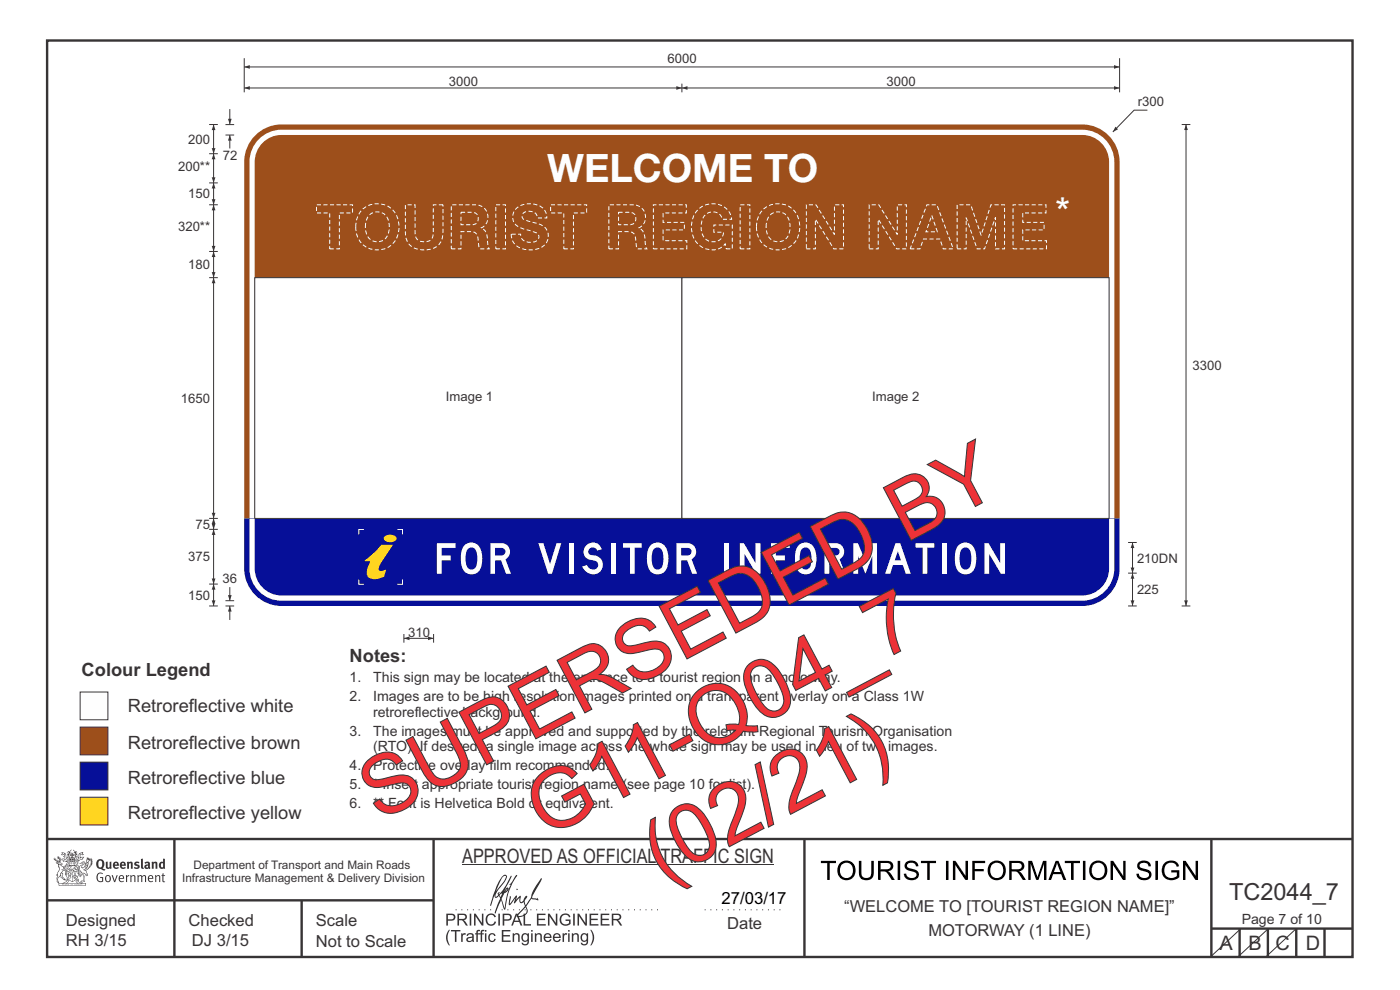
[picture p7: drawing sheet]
<svg xmlns="http://www.w3.org/2000/svg" width="297mm" height="210mm" viewBox="0 0 297 210" stroke-linecap="round" stroke-linejoin="round" font-family="sans-serif">
<g fill="none" stroke="#373435" stroke-width=".51">
<path d="M10 8.6h276.9v194.4h-276.9zM10 178h277M37 178v25M92 178v25M170.7 177.9v25M257 178v25M10 191h82M64 191v12M257 197h30M263 197v6M269 197v6M275 197v6"/>
<path d="M281 197v6"/>
</g>
<path d="M96.7 193h43.3M149.5 193h16.8" fill="none" stroke="#373435" stroke-width=".21" stroke-dasharray=".2 1" stroke-linecap="butt"/>
<path d="M98 183.5h66.2" fill="none" stroke="#373435" stroke-width=".21"/>
<g fill="#373435">
<path d="M21.1 182.6a.94 .94 0 0 0 .2 1.4 .84 .84 0 0 0 0-1.5zM20.7 182.5a.92 .92 0 0 1 1.1-.1 .92 .92 0 0 1 .3 1.2l-.3 .6 .6 .2-.1 .2-.6-.1a1.41 1.41 0 0 1-1.3-1.2z" fill-rule="evenodd"/>
<path d="M22.5 182.8h.3v1.1l.2 .1 .2-.1v-1.1h.4l.1 1.4a1.27 1.27 0 0 1-1.2-.1z" fill-rule="evenodd"/>
<path d="M24.5 183.1l-.1 .3h.4l-.1-.3zM24.1 183a.66 .66 0 0 1 .9-.1 .66 .66 0 0 1 .2 .8h-.8v.2a.42 .42 0 0 0 .7 0l.1 .2a.79 .79 0 0 1-1.1 0 .79 .79 0 0 1 0-1.1z" fill-rule="evenodd"/>
<path d="M25.9 183.1l-.1 .3h.5l-.1-.3zM25.6 183a.66 .66 0 0 1 .8-.1 .66 .66 0 0 1 .3 .8h-.9l.1 .2a.42 .42 0 0 0 .6 0l.2 .2a.79 .79 0 0 1-1.1 0 .79 .79 0 0 1 0-1.1z" fill-rule="evenodd"/>
<path d="M26.9 182.9l.4-.1v.1a.46 .46 0 0 1 .5-.1 .46 .46 0 0 1 .4 .4v1.1h-.4v-1l-.2-.2-.2 .1v1.1h-.4z" fill-rule="evenodd"/>
<path d="M28.5 183l.5-.2 .6 .1-.2 .3-.5-.1v.2a.56 .56 0 0 1 .7 .6 .56 .56 0 0 1-.8 .4l-.4-.1 .1-.3 .5 .1 .2-.1-.6-.4z" fill-rule="evenodd"/>
<path d="M29.9 182.2l.4-.1v1.8l.2 .4h-.4l-.2-.2z" fill-rule="evenodd"/>
<path d="M31.1 183.7v.3h.3v-.4zM30.6 183a.67 .67 0 0 1 .7-.2 .67 .67 0 0 1 .5 .5l.1 .8-.2 .3-.2-.2a.5 .5 0 0 1-.7 0 .5 .5 0 0 1 0-.7l.6-.1v-.3l-.6 .1z" fill-rule="evenodd"/>
<path d="M32.2 182.9l.3-.1 .1 .1a.46 .46 0 0 1 .5-.1 .46 .46 0 0 1 .3 .4v1.1h-.4v-1l-.1-.2-.3 .1v1.1h-.4z" fill-rule="evenodd"/>
<path d="M34.2 183.1v.7l.2 .2 .2-.1v-.7zM34.6 182.1l.4 .1v2.1l-.3-.1a.71 .71 0 0 1-1-.6 .71 .71 0 0 1 .9-.7z" fill-rule="evenodd"/>
<path d="M20.8 185.3l.7-.2 .3 .2-.1 .1a.69 .69 0 0 0-.9 .1 .69 .69 0 0 0-.1 .9l.3 .4 .5 .1h.2v-.7h-.4l-.1-.1h.7v.9a.96 .96 0 0 1-1.2-.1 .96 .96 0 0 1-.2-1.1z" fill-rule="evenodd"/>
<path d="M22.6 186a.57 .57 0 0 0-.1 .6 .57 .57 0 0 0 .6 .3 .7 .7 0 0 0-.2-1.1zM22.4 185.8a.69 .69 0 0 1 1.1 .6 .69 .69 0 0 1-1.1 .5 1.04 1.04 0 0 1 0-1.1z" fill-rule="evenodd"/>
<path d="M23.7 185.7l.2-.1 .4 1.3 .4-1.2h.3l-.6 1.4h-.2z" fill-rule="evenodd"/>
<path d="M25.6 185.8l-.2 .4h.7l-.2-.4zM25.3 185.8a.59 .59 0 0 1 .8-.1 .59 .59 0 0 1 .2 .7l-.9 .1a.45 .45 0 0 0 .3 .4 .45 .45 0 0 0 .5-.1l.1 .2a.74 .74 0 0 1-1-.1 .74 .74 0 0 1 0-1.1z" fill-rule="evenodd"/>
<path d="M26.7 185.7l.2-.1 .1 .3 .4-.3v.3l-.4 .2v1h-.3z" fill-rule="evenodd"/>
<path d="M27.6 185.7l.2-.1 .1 .2a.45 .45 0 0 1 .5-.2 .45 .45 0 0 1 .3 .4v1.1h-.2v-1.1l-.2-.2-.4 .2v1.1h-.2z" fill-rule="evenodd"/>
<path d="M29.1 185.7l.3-.1v.2l.4-.2 .4 .3 .3-.3a.37 .37 0 0 1 .5 .4v1.1h-.2v-1.1l-.2-.2-.4 .2v1.1h-.2v-1.1l-.2-.2-.4 .2v1.1h-.2z" fill-rule="evenodd"/>
<path d="M31.8 185.8l-.2 .4h.7l-.2-.4zM31.5 185.8a.59 .59 0 0 1 .8-.1 .59 .59 0 0 1 .2 .7l-.9 .1a.45 .45 0 0 0 .3 .4 .45 .45 0 0 0 .5-.1l.1 .2a.74 .74 0 0 1-1-.1 .74 .74 0 0 1 0-1.1z" fill-rule="evenodd"/>
<path d="M32.9 185.7l.2-.1v.2a.45 .45 0 0 1 .5-.2 .45 .45 0 0 1 .4 .4v1.1h-.2v-1.1l-.2-.2-.4 .2v1.1h-.3z" fill-rule="evenodd"/>
<path d="M34.5 185.3l.2-.1v.5h.3v.1h-.3v1v.1h.3l-.1 .2-.4-.1-.1-1.2h-.1v-.1h.1z" fill-rule="evenodd"/>
<path d="M13.2 180.9l.5 .2-.6 .2 .3-.3zM13.7 181.2l.2 .1 .1 1 .4-.5v.5h-.1l-.2 .3-.7 .1 .1-.3-.4-.1 .3-.1 .6 .2-.4-.7h.2zM13.2 180.7v.4l-.3 .2 .3 .1 .4-.2 .1 .4-.3 .2h.2l.2 .5-.4-.2-.4 .1 .5 .6 .2-.1 .8 .1-.6 .6 .2 .1 .6-.2-.1-.3 .3-.2h-.2l-.1 .5-.5 .1 .5-.7h-.5l.6-.2-.5 .1 .4-.3-.1-.6-.1-.1-.3 .5v-.2a.8 .8 0 0 0-.9-1.1z" fill-rule="evenodd"/>
<path d="M16.9 181.1l.6-.2-.3 .2 .4 .2zM16.8 181.2h.1l.1 .9 .3-.2 .4-.1-.3 .3v.2h-.4l-.3 .3-.1-.3h-.3l.1-.2-.1-.4 .4 .6 .1-.1zM16.2 181.5v.9l.4 .1h-.7l.7 .1-.2 .1h-.3l.4 .4h-.2v.4l-.5-.9 .5 1 .4-.6-.4-.2 .8-.5 .3 .1 .4-.5 .1-.2-.9 .2v-.7l.4 .2 .5-.1-.4-.2 .2-.3a.88 .88 0 0 0-1 1.2z" fill-rule="evenodd"/>
<path d="M15.5 182.9l.2 .2h-.1v.3l-.1-.3h-.1h.1z" fill-rule="evenodd"/>
<path d="M15 182.9l.3 .2h-.2v.3v-.3h-.2h.2z" fill-rule="evenodd"/>
<path d="M14.9 182.8h.9v.7l-.2 .1-.8-.1zM14.8 182.4l-.2 1.3h1.4l-.2-1.3-.1 .2h-.8z" fill-rule="evenodd"/>
<path d="M14.9 184.5v.2l.2-.1v-.1zM14.4 183.8l.2 .2-.3 .2v.5l.2 .1 .3-.1-.4-.4 .3 .2 .4-.1-.2-.4 .2-.2zM14.2 183.7h1a.5 .5 0 0 0 0 .8l-.3 .3a.47 .47 0 0 1-.6 0 .47 .47 0 0 1 0-.7l.1-.1z" fill-rule="evenodd"/>
<path d="M15.6 184.2l.1-.1a.33 .33 0 0 1 .5-.2 .33 .33 0 0 1 .1 .5l-.3-.1 .2-.2h-.4l-.1 .1 .2 .1 .1 .2h.3v.3h-.6l.1-.2-.3-.1zM15.5 184.2l-.2 .4h.3l-.1 .2h.9v-.2a.44 .44 0 0 0 0-.7 .44 .44 0 0 0-.7 .1z" fill-rule="evenodd"/>
<path d="M15.7 185.7l.4 .1zM15.9 185.2l.1 .4h-.2zM15.9 185.1l-.3 .7-.3 .2a.98 .98 0 0 1 1.1 .1z" fill-rule="evenodd"/>
<path d="M15.6 186l.3 .2v-.2h.2l-.2 .5v-.2l-.3 .1 .2-.2z" fill-rule="evenodd"/>
<path d="M15 185.3l.1 .1-.2 .3zM14.6 185.9h.4a.22 .22 0 0 1-.2 .3 .22 .22 0 0 1-.2-.3zM14.5 185.3l.2 .4zM14.5 185.8l.5 .1zM14.7 185.2l.2 .1-.1 .4zM14.4 185.2l.1 .5a.36 .36 0 0 0 0 .5 .36 .36 0 0 0 .5 0 .36 .36 0 0 0 0-.5 .41 .41 0 0 0 0-.5 .41 .41 0 0 0-.6 0z" fill-rule="evenodd"/>
<path d="M14.6 184.1l.2 .2z" fill-rule="evenodd"/>
<path d="M18.3 183.4l.1-.1-.1 .4-.4 .4z" fill-rule="evenodd"/>
<path d="M17.5 182.9l.2-.1 .2 .2-.7 .8v.3l.3 .1a1.07 1.07 0 0 0 .7-.9l.4-.3v.2a1.36 1.36 0 0 1-1 1.3 1.32 1.32 0 0 0 1.2-1.6l.5-.7-.2 .5 .3-.2-.3 .4 .4-.2-.4 .5 .4-.1-.5 .2h.4l-.4 .2h.4l-.4 .1 .1 .1h-.2l.1 .2-.3 .1a.82 .82 0 0 1-.9 .6l.3 .1 .5 .9-.3 .1-.2-.4-.4-.2 .1 1.8 .2 .1-.6 .2-.2-.2 .5-.1v-.2a2.24 2.24 0 0 0-.7-2.1l-.1-.2a.7 .7 0 0 1 .7-1l.1-.2zM16.6 184.6l.4 1.2 .2-.8 .2 .3-.4 .7-.3-.8h-.2l.2-.2zM18.5 182.2l.1 .3 .1-.2 .1 .3 .1-.3v.2l-.7 .6zM16.8 183.2l.7-.1v.2a.87 .87 0 0 0-.7 .6 .87 .87 0 0 0 .2 .9l.1 .4-.1 .5-.2-1.1-.2-.1-.2 .1 .2 .3-.2 .3 .3 .1 .2 .7h.3l.2-.6a1.61 1.61 0 0 1 .2 1.4h-.3l-.2 .3h.2l.1 .2 .2-.2h.4l-.1-.3-.1-1.5 .2 .1a.4 .4 0 0 0 .2 .3 .4 .4 0 0 0 .5 0l-.5-1 .8-.6 .1-.3h.2l-.1-.1 .4-.3h-.2l.2-.3-.1 .1 .1-.3-.1 .1 .1-.4h-.1l.1-.3-.1-.1-.1 .2-.1-.4-.3 .4v-.4l-.1 .2-.2-.3v.3l-.3-.4-.3 1.6a.58 .58 0 0 1-.8 .6l.7-.8v-.4h-.4z" fill-rule="evenodd"/>
<path d="M18.2 185.4l.2 .1z" fill-rule="evenodd"/>
<path d="M12.5 187.5h5.6v.3h-5.5zM13.5 187.4l.5-.3 .4-.4v.1l.1 .1-.3 .4zM14 186.6h.2l-.1 .2zM16.3 186.7l.3 .4 .6 .3h-.6l-.3-.2-.1-.3zM16.4 186.6h.2l-.1 .2zM12.4 187.4l.1 .5h5.7l.1-.5-.8-.1-.7-.2-.2-.2 .1-.4a.47 .47 0 0 0-.6 .3 .47 .47 0 0 0 .4 .6h-2.3a.47 .47 0 0 0 .4-.6 .47 .47 0 0 0-.6-.3l.1 .4-.3 .2-.6 .2z" fill-rule="evenodd"/>
<path d="M13.3 187.6v.1zM13.3 187.5l-.1 .3h.2z" fill-rule="evenodd"/>
<path d="M13.5 187.5l.1 .3 .1-.3v.2z" fill-rule="evenodd"/>
<path d="M13.9 187.5l.1 .3zM13.8 187.5v.3l.2-.1v-.1z" fill-rule="evenodd"/>
<path d="M14.2 187.6l.1 .1zM14.2 187.5l-.1 .3h.3z" fill-rule="evenodd"/>
<path d="M14.4 187.5h.2v.3h-.2z" fill-rule="evenodd"/>
<path d="M15.1 187.6v.1zM15.1 187.5l-.2 .3h.3z" fill-rule="evenodd"/>
<path d="M15.2 187.5h.2v.3z" fill-rule="evenodd"/>
<path d="M15.8 187.5h.2l-.1 .3z" fill-rule="evenodd"/>
<path d="M16.1 187.5l.1 .3z" fill-rule="evenodd"/>
<path d="M16.3 187.5l.1 .3zM16.3 187.5v.3l.2-.1v-.1z" fill-rule="evenodd"/>
<path d="M16.6 187.5h.2v.3h-.2z" fill-rule="evenodd"/>
<path d="M16.9 187.5l.1 .3h-.1z" fill-rule="evenodd"/>
<path d="M17.1 187.5l.1 .3z" fill-rule="evenodd"/>
<path d="M17.3 187.5l.1 .3z" fill-rule="evenodd"/>
<path d="M14.9 182.1a.71 .71 0 0 1 .9 .1zM15.6 182.2l.2 .2zM15 182.2l.3 .1zM14.8 182.3l.1 .1zM15.2 181.9h.2zM15.2 181.3h.1v.2zM15.2 181h.2v.2zM15.3 181.6l.1 .2h-.2zM15.4 181.3l.1 .2zM14.9 181.3l.2 .2h-.2zM15.6 181.3h.1v.2zM14.4 180.6l-.3 .3 .5-.2v.5l-.3-.1-.1 .6 .2-.5 .3 .9-.1 .4h1.3v-.4l.4-.9 .1 .4-.1-.6-.2 .1v-.4l.3 .2-.2-.4-.2 .3-.5-.6v.1a.41 .41 0 0 1 .3 .4 .41 .41 0 0 1-.2 .4l.2-.2a1 1 0 0 1 0 1.1l-.3-.1v-.3h.4l-.2-.2 .2-.3-.3 .1v-.4l-.3 .2-.2-.2 .1 .4-.4-.1 .1 .3-.1 .2h.4l-.1 .3-.3 .1a.93 .93 0 0 1 .1-1.1l.1 .3-.1-.4h-.1l.4-.6-.5 .5-.1-.1z" fill-rule="evenodd"/>
<path d="M12.4 183.4l.4 .1 .6 .5v.3a.83 .83 0 0 1 .6 1.1v-.2a.8 .8 0 0 0-1-.8l.4 .2-.6 .7-.1 .5a.95 .95 0 0 0-.3 1.3l-.2-.1a.77 .77 0 0 1 .2-1.1l-.1-.5-.2 .1 .3-.5a1.31 1.31 0 0 0 0-1.6zM13 185.3h.2v.8l.5 .4-.2-.1a.68 .68 0 0 1-.6-.8zM12.1 183a.68 .68 0 0 1 1 .3l-.5 .1-.2-.3zM11.4 182.1a1.19 1.19 0 0 0 .9 .8h-.5l.5 .4 .1 .6a.9 .9 0 0 1-.2 1.2l-.3 .5h.3v.2a1.04 1.04 0 0 0-.1 1.2l.1 .3 .3-.1v-.1a.8 .8 0 0 1 .2-1.1l.1-.3a.89 .89 0 0 0 1.1 .9l-.7-.6 .2-.8-.3-.1 .4-.5 .4 .3v.8a1.01 1.01 0 0 0-.2-1.4l.3-.5-.4 .3a.41 .41 0 0 1 .4-.5h-.1l-.5 .2-.5-.3 .3-.1a.5 .5 0 0 0-.5-.5l.3-.3-.3 .1 .2-.4v-.2l-.2 .3v-.6l-.1 .4-.2-.6v.3l-.3-.2 .3 .3-.3-.1a.62 .62 0 0 1 .5 .9l-.1-.4v.4l-.3-.1v-.4l-.1 .3-.1-.3-.2 .2v-.5l-.1 .3-.1-.4v.4z" fill-rule="evenodd"/>
<path d="M12.6 183.1l.1-.1 .2 .2z" fill-rule="evenodd"/>
<path d="M14 183.6h2.7v1l-.1-.9h-2.6v1.2h2.6v-.3v.6v-.2h-1.2v2a2.13 2.13 0 0 0 1.3-1.8 1.69 1.69 0 0 1-1.6 1.8l-.6-.4-.4-.6-.1-1.2v.6l.4 .8 .9 .8v-2h-1.2z" fill-rule="evenodd"/>
<circle cx="17.7" cy="182.9" r=".08"/>
</g>
<path d="M94.7 193.8h.9a.77 .77 0 0 1 1 .7 .77 .77 0 0 1-.9 .8h-.7v1h-.3zM95 194.1v.9h.7a.47 .47 0 0 0 .6-.4 .47 .47 0 0 0-.6-.5zM97 193.8h1.2a.7 .7 0 0 1 .9 .6 .7 .7 0 0 1-.7 .8l.9 1.1h-.5l-.3-.5a.9 .9 0 0 0-1.1-.6v1.1h-.4zM97.4 194.1v.8h.7a.44 .44 0 0 0 .6-.3 .44 .44 0 0 0-.5-.5zM99.6 193.8h.4v2.5h-.4zM100.6 193.8h.3l1.3 2v-2h.4v2.5h-.4l-1.3-2v2h-.3zM103.4 194a1.1 1.1 0 0 1 1.8 .5l-.3 .1a.82 .82 0 0 0-1.1-.5 .82 .82 0 0 0-.4 1.2 .78 .78 0 0 0 .7 .8 .78 .78 0 0 0 .8-.7l.3 .1a1.17 1.17 0 0 1-1.4 .8 1.17 1.17 0 0 1-.8-1.5zM105.7 193.8h.4v2.5h-.4zM106.6 193.8h1a.77 .77 0 0 1 1 .7 .77 .77 0 0 1-1 .8h-.6v1h-.4zM107 194.1v.9h.6a.47 .47 0 0 0 .6-.4 .47 .47 0 0 0-.6-.5zM109.4 193.8h.4l1 2.5h-.4l-.3-.7h-1l-.3 .7h-.3zM109.6 194.1l-.4 1.2h.8zM111.1 193.8h.3v2.2h1.2v.3h-1.5zM113.9 193.8h1.8v.3h-1.5v.8h1.4v.3h-1.4v.8h1.6v.3h-1.9zM116.2 193.8h.4l1.3 2v-2h.3v2.5h-.3l-1.3-2v2h-.4zM119.1 194a1.15 1.15 0 0 1 1.9 .5l-.3 .1a.91 .91 0 0 0-1.3-.4 .91 .91 0 0 0-.3 1.3 .98 .98 0 0 0 1.6 .3v-.5h-.7v-.3h1v1a1.37 1.37 0 0 1-1.9 0 1.37 1.37 0 0 1 0-2zM121.6 193.8h.3v2.5h-.3zM122.5 193.8h.4l1.3 2v-2h.3v2.5h-.3l-1.4-2v2h-.3zM125.1 193.8h1.8v.3h-1.5v.8h1.4v.3h-1.4v.8h1.6v.3h-1.9zM127.4 193.8h1.9v.3h-1.5v.8h1.4v.3h-1.4v.8h1.5v.3h-1.9zM129.8 193.8h1.1a.7 .7 0 0 1 .9 .6 .7 .7 0 0 1-.7 .8l.9 1.1h-.4l-.3-.5a.9 .9 0 0 0-1.2-.6v1.1h-.3zM130.1 194.1v.8h.7a.44 .44 0 0 0 .6-.3 .44 .44 0 0 0-.5-.5zM95.2 197.2h.3l-.4 .7a2.89 2.89 0 0 0 .4 2.6h-.3a2.55 2.55 0 0 1 0-3.3zM95.7 197.3h2v.3h-.9v2.2h-.3v-2.2h-.8zM97.8 198h.3v.2l.2-.2h.4h.1l-.1 .3a.41 .41 0 0 0-.5 .1 .41 .41 0 0 0 0 .4v1h-.4zM99.1 198.2a.83 .83 0 0 1 1.1-.2 .83 .83 0 0 1 .3 1l.1 .8h-.3l-.1-.2a.66 .66 0 0 1-.9 .3 .66 .66 0 0 1-.3-.9l1.2-.4a.46 .46 0 0 0-.4-.4 .46 .46 0 0 0-.5 .3h-.3zM99.3 199.1a.32 .32 0 0 0 0 .4 .32 .32 0 0 0 .5 .1l.3-.3 .1-.4zM101.1 197.4l.7-.1v.2l-.4 .2v.3h.3v.2h-.3v1.6h-.3v-1.6h-.3v-.2h.3zM102.1 197.4l.7-.1-.1 .2-.4 .2v.3h.3v.2h-.3v1.6h-.3v-1.6h-.3v-.2h.3zM102.9 197.3h.3v.3h-.3zM102.9 198h.3v1.8h-.3zM103.8 198.1a.78 .78 0 0 1 1.3 .4l-.3 .1a.5 .5 0 0 0-.6-.4 .5 .5 0 0 0-.3 .7 .5 .5 0 0 0 .3 .7 .5 .5 0 0 0 .7-.5l.3 .1a.85 .85 0 0 1-1.2 .6 .85 .85 0 0 1-.4-1.3zM106.4 197.3h1.9v.3h-1.5v.7h1.4v.3h-1.4v.9h1.5v.3h-1.9zM108.8 198h.2v.2a.65 .65 0 0 1 .8-.3 .65 .65 0 0 1 .4 .8v1.1h-.3v-1.1a.45 .45 0 0 0-.5-.5 .45 .45 0 0 0-.3 .6v1h-.3zM110.9 198.1l.5-.2 .5 .3v-.2h.3v1.6a.8 .8 0 0 1-.6 .9 .8 .8 0 0 1-.9-.5h.3a.52 .52 0 0 0 .6 .2 .52 .52 0 0 0 .3-.6 .88 .88 0 0 1-1.2-.3 .88 .88 0 0 1 .2-1.2zM111.1 198.4a.6 .6 0 0 0-.1 .8 .6 .6 0 0 0 .9 0 .61 .61 0 0 0-.1-.7 .61 .61 0 0 0-.7-.1zM112.7 197.3h.3v.3h-.3zM112.7 198h.3v1.8h-.3zM113.5 198h.2v.2a.65 .65 0 0 1 .8-.3 .65 .65 0 0 1 .4 .8v1.1h-.3v-1.1a.45 .45 0 0 0-.5-.5 .45 .45 0 0 0-.3 .6v1h-.3zM115.6 198.2a.85 .85 0 0 1 1-.2 .85 .85 0 0 1 .4 1h-1.4a.53 .53 0 0 0 .4 .6 .53 .53 0 0 0 .7-.4l.3 .1a.91 .91 0 0 1-1.3 .4 .91 .91 0 0 1-.3-1.3zM115.8 198.3l-.1 .4h1l-.4-.5zM117.5 198.2a.85 .85 0 0 1 1-.2 .85 .85 0 0 1 .5 1h-1.4a.53 .53 0 0 0 .4 .6 .53 .53 0 0 0 .6-.4l.4 .1a.91 .91 0 0 1-1.3 .4 .91 .91 0 0 1-.3-1.3zM117.8 198.3l-.2 .4h1l-.3-.5zM119.3 198h.3v.2l.2-.2h.4h.1l-.1 .3a.41 .41 0 0 0-.5 .1 .41 .41 0 0 0 0 .4v1h-.4zM120.5 197.3h.3v.3h-.3zM120.5 198h.3v1.8h-.3zM121.3 198h.3v.2a.65 .65 0 0 1 .8-.3 .65 .65 0 0 1 .4 .8v1.1h-.3v-1.1a.45 .45 0 0 0-.5-.5 .45 .45 0 0 0-.4 .6v1h-.3zM123.4 198.1l.5-.2 .6 .3v-.2h.3v1.6a.8 .8 0 0 1-.6 .9 .8 .8 0 0 1-1-.5h.3a.52 .52 0 0 0 .7 .2 .52 .52 0 0 0 .2-.6 .88 .88 0 0 1-1.1-.3 .88 .88 0 0 1 .1-1.2zM123.6 198.4a.6 .6 0 0 0-.1 .8 .6 .6 0 0 0 .9 0 .61 .61 0 0 0 0-.7 .61 .61 0 0 0-.8-.1zM125.2 197.2h.2a2.55 2.55 0 0 1 0 3.3h-.2a2.92 2.92 0 0 0 0-3.3z" fill="#373435"/>
<g fill="#252726">
<path d="M107.5 188.7l.2-.2-.5 .6zM106.3 189.5l.2 .1-.3 .7-.2-.4zM106.8 185.9l.5-.1a9.3 9.3 0 0 1-2 3.2l-.1 .2 1-2.5zM106.5 186a14.7 14.7 0 0 0-2.2 4.9l-.3 1.1 .1 .2 .8-2.4a.42 .42 0 0 0 .2 .7 .42 .42 0 0 0 .6-.3l.1-.2 .3 .5-1.1 3.2h.2l1.1-2.8 .6 1.9 .2 .2 .2-.5a13.5 13.5 0 0 1 2-6.2l.4-.6-.1-.1-1.6 2.1 .4-.1a14.9 14.9 0 0 0-1.3 5.1l-.4-1.2a1.39 1.39 0 0 1 .2-1.8l.1-.2a.92 .92 0 0 0 .8-1.2 .75 .75 0 0 0-.8 .7l-.1 .2 1.6-3.4-.1-.1-.4 .8a10.5 10.5 0 0 1-2.2 3.2l.2-.4a.32 .32 0 0 0-.4 .2 .32 .32 0 0 0 .1 .4l-.5 .3a3.2 3.2 0 0 1 1.1-2.2l.5-.6a2.49 2.49 0 0 0 .7-1.7l-.4-.2z" fill-rule="evenodd"/>
<path d="M111.5 192.4a1.15 1.15 0 0 1 .1 1.3 1.15 1.15 0 0 1-1.2 .6h-.6zM108.1 190.1l-.2 1.7 .2 .2 1.2-1.5-.2 1.1 1.1-1.2a.94 .94 0 0 0 .4 1.2l.5-.3 .3 .9-1.2 1.3a.98 .98 0 0 0-.5 1 1.9 1.9 0 0 0 2.3-1.3l-.1-.3a1.02 1.02 0 0 1 .2-1.4l.6-.9 1.5 .3-.2-.5v.3l-1.1-.2v-.3l2-3.5 .1-.3-.2-.1-1.8 2.7a6.6 6.6 0 0 1-1.5 3l-.1-.2a1.01 1.01 0 0 1 .4-1.4v-.3l-.2-.1-.4 .4-.1 .6-.6 .4-.1-.4 .1-.9-.2-.1-.9 .9 .3-.9-.2-.1-1.4 1.8 .3-1.4v-.2z" fill-rule="evenodd"/>
<path d="M109.6 188.5l.3 .3h-.3z" fill-rule="evenodd"/>
</g>
<path d="M17 146.8h5.9v5.9h-5.9z" fill-rule="evenodd" fill="#fefefe" stroke="#373435" stroke-width=".21"/>
<path d="M17 154.2h5.9v5.9h-5.9z" fill-rule="evenodd" fill="#9d4f1b" stroke="#373435" stroke-width=".21"/>
<path d="M174.1 182.6h3.2v.5h-1.3v3.6h-.5v-3.6h-1.4zM178.2 183.1a2.05 2.05 0 0 1 3.2 .7 2.05 2.05 0 0 1-1.6 2.9 2.1 2.1 0 0 1-2.1-1.2 2.1 2.1 0 0 1 .5-2.4zM178.6 183.4a1.66 1.66 0 0 0-.4 1.8 1.66 1.66 0 0 0 1.7 1 1.68 1.68 0 0 0 1.1-1.7 1.68 1.68 0 0 0-1.4-1.5zM182.2 182.6h.5v2.3a1.08 1.08 0 0 0 1.1 1.4 1.08 1.08 0 0 0 1-1.4v-2.3h.6v2.3a1.6 1.6 0 0 1-1.6 1.8 1.6 1.6 0 0 1-1.6-1.8zM186.3 182.6h1.8a1.12 1.12 0 0 1 1.4 .9 1.12 1.12 0 0 1-1.1 1.3l.6 .5 .8 1.4h-.6l-.6-.9a1.35 1.35 0 0 0-1.2-.9h-.6v1.8h-.5zM186.8 183.1v1.3h1.2a.7 .7 0 0 0 .9-.6 .7 .7 0 0 0-.8-.7zM190.4 182.6h.6v4.1h-.6zM192.2 182.9a1.59 1.59 0 0 1 2.6 .8l-.5 .1a1.01 1.01 0 0 0-.9-.8 1.01 1.01 0 0 0-1 .6l.3 .5a3 3 0 0 1 2.2 1 1.33 1.33 0 0 1-1.8 1.6 1.38 1.38 0 0 1-1.4-1.3l.5-.1a1.16 1.16 0 0 0 1 .9 1.16 1.16 0 0 0 1.2-.6 1.1 1.1 0 0 0-1.2-.8 1.14 1.14 0 0 1-1.1-.6 1.14 1.14 0 0 1 .1-1.3zM195.4 182.6h3.2v.5h-1.4v3.6h-.5v-3.6h-1.3zM241.5 182.9a1.59 1.59 0 0 1 2.7 .8l-.5 .1a1.01 1.01 0 0 0-.9-.8 1.01 1.01 0 0 0-1.1 .6l.4 .5a3 3 0 0 1 2.1 1 1.33 1.33 0 0 1-1.8 1.6 1.38 1.38 0 0 1-1.3-1.3l.5-.1a1.16 1.16 0 0 0 1 .9 1.16 1.16 0 0 0 1.2-.6 1.1 1.1 0 0 0-1.2-.8 1.14 1.14 0 0 1-1.2-.6 1.14 1.14 0 0 1 .1-1.3zM245.1 182.6h.5v4.1h-.5zM247 183.1a1.88 1.88 0 0 1 3.1 .6l-.5 .2a1.42 1.42 0 0 0-1.8-.8 1.42 1.42 0 0 0-.8 1.9 1.57 1.57 0 0 0 2.7 .8v-.7h-1.2v-.5h1.7v1.5a2.18 2.18 0 0 1-3.1 .1 2.18 2.18 0 0 1-.1-3.1zM251 182.6h.5l2.1 3.2v-3.2h.6v4.1h-.6l-2.1-3.2v3.2h-.5zM200.7 182.6h.5v4.1h-.5zM202.2 182.6h.5l2.1 3.2v-3.2h.5v4.1h-.5l-2.1-3.2v3.2h-.5zM206.3 182.6h2.7v.5h-2.2v1.2h1.9v.5h-1.9v1.9h-.5zM210.1 183.1a2.05 2.05 0 0 1 3.2 .7 2.05 2.05 0 0 1-1.6 2.9 2.1 2.1 0 0 1-2.1-1.2 2.1 2.1 0 0 1 .5-2.4zM210.5 183.4a1.66 1.66 0 0 0-.4 1.8 1.66 1.66 0 0 0 1.6 1 1.68 1.68 0 0 0 1.1-1.7 1.68 1.68 0 0 0-1.3-1.5zM214.1 182.6h1.8a1.12 1.12 0 0 1 1.4 .9 1.12 1.12 0 0 1-1.1 1.3l.6 .5 .8 1.4h-.6l-.6-.9a1.35 1.35 0 0 0-1.2-.9h-.6v1.8h-.5zM214.6 183.1v1.3h1.2a.7 .7 0 0 0 .9-.6 .7 .7 0 0 0-.8-.7zM218.1 182.6h.8l1.2 3.5 1.2-3.5h.7v4.1h-.5v-3.4l-1.2 3.4h-.5l-1.1-3.5v3.5h-.6zM224 182.6h.5l1.7 4.1h-.6l-.5-1.3h-1.7l-.4 1.3h-.6zM224.2 183l-.6 2h1.3zM225.9 182.6h3.2v.5h-1.3v3.6h-.6v-3.6h-1.3zM229.7 182.6h.6v4.1h-.6zM231.6 183.1a2.05 2.05 0 0 1 3.2 .7 2.05 2.05 0 0 1-1.6 2.9 2.1 2.1 0 0 1-2.1-1.2 2.1 2.1 0 0 1 .5-2.4zM232 183.4a1.66 1.66 0 0 0-.3 1.8 1.66 1.66 0 0 0 1.6 1 1.68 1.68 0 0 0 1.1-1.7 1.68 1.68 0 0 0-1.4-1.5zM235.6 182.6h.5l2.2 3.2v-3.2h.5v4.1h-.6l-2.1-3.2v3.2h-.5z" fill="#000"/>
<path d="M17 169.1h5.9v5.9h-5.9z" fill-rule="evenodd" fill="#ffd520" stroke="#373435" stroke-width=".21"/>
<path d="M17 161.7h5.9v5.9h-5.9z" fill-rule="evenodd" fill="#060f98" stroke="#373435" stroke-width=".21"/>
<path d="M263.3 196.9l-6.5 6.1M269.1 196.9l-6.5 6.1" fill="none" stroke="#373435" stroke-width=".21"/>
<path d="M54.1 28.7a7.8 7.8 0 0 1 5.6-2.3h169.9a7.9 7.9 0 0 1 7.9 7.9v75.7h-185.7v-75.7a7.9 7.9 0 0 1 2.3-5.6z" fill-rule="evenodd" fill="#9d4f1b"/>
<path d="M51.8 110h185.7v10.6a7.9 7.9 0 0 1-7.9 7.9h-169.9a7.9 7.9 0 0 1-7.9-7.9zM52.9 110h183.5v10.6a6.8 6.8 0 0 1-6.8 6.8h-169.9a6.8 6.8 0 0 1-6.8-6.8zM54 110h181.3v10.6a5.7 5.7 0 0 1-5.7 5.7h-169.9a5.7 5.7 0 0 1-5.7-5.7z" fill-rule="evenodd" fill="#060f98"/>
<path d="M55.3 29.2a6.7 6.7 0 0 1 4.4-1.7h169.9a6.8 6.8 0 0 1 6.8 6.8v75.7h-183.5v-75.7a6.8 6.8 0 0 1 2.4-5.1zM55.7 30.3a5.6 5.6 0 0 1 4-1.7h169.9a5.7 5.7 0 0 1 5.7 5.7v75.7h-181.3v-75.7a5.7 5.7 0 0 1 1.7-4z" fill-rule="evenodd" fill="#fefefe"/>
<g fill="#fefefe">
<path d="M92.7 115.2h3.9v1h-2.9v1.6h1.9v1.1h-1.9v2.8h-1z"/>
<path d="M114.2 115.2h1.1l1.4 4.4 1.4-4.4h1l-2 6.5h-.8z"/>
<path d="M120.8 115.2h1v6.5h-1z"/>
<path d="M124.4 115.6a1.93 1.93 0 0 1 3.3 .9l-1 .3a.91 .91 0 0 0-1.4-.6 .91 .91 0 0 0 0 1.5h.1a2.1 2.1 0 0 1 2.4 2.8 2.1 2.1 0 0 1-3.6 .6l-.7-.9 1-.4a1.19 1.19 0 0 0 1.3 1 1.19 1.19 0 0 0 1.1-1.2l-.3-.5-.5-.2a1.97 1.97 0 0 1-2.3-2.2z"/>
<path d="M129.6 115.2h1v6.5h-1z"/>
<path d="M132.2 115.2h3.9v1h-1.5v5.5h-.9v-5.5h-1.5z"/>
<path d="M153.7 115.2h1v6.5h-1z"/>
<path d="M156.9 115.2h.9l2.5 4.2v-4.2h1v6.5h-.9l-2.4-4.2v4.2h-1.1z"/>
<path d="M163.6 115.2h3.9v1h-2.9v1.6h1.9v1.1h-1.9v2.8h-1z"/>
<path d="M181 115.2h1l1.6 3.8 1.4-3.8h1.1v6.5h-1v-3.8l-1.5 3.8-1.5-3.8v3.8h-1.1z"/>
<path d="M194.2 115.2h4v1h-1.5v5.5h-1v-5.5h-1.5z"/>
<path d="M199.8 115.2h1v6.5h-1z"/>
<path d="M208.8 115.2h.9l2.5 4.2v-4.2h1v6.5h-.9l-2.4-4.2v4.2h-1.1z"/>
<path d="M98.5 115.7a5.1 5.1 0 0 0 .1 5.6 2.19 2.19 0 0 0 2.4 .3 2.19 2.19 0 0 0 1.2-2.1 3.9 3.9 0 0 0-1.4-4.3 2.18 2.18 0 0 0-2.3 .5zM99.3 116.4a1.1 1.1 0 0 1 1.1-.2 1.1 1.1 0 0 1 .7 1 3.8 3.8 0 0 1-.5 3.5 1.13 1.13 0 0 1-1.7-.9 4.2 4.2 0 0 1 .4-3.4z"/>
<path d="M105 116.2h1.4a.8 .8 0 0 1 .8 .8 .8 .8 0 0 1-.8 .8h-1.4zM104 115.2v6.5h1v-2.8h1.3l1 2.8h1.1l-1.2-3.1a1.82 1.82 0 0 0 1-2 1.82 1.82 0 0 0-1.7-1.4z"/>
<path d="M138 115.7a5.1 5.1 0 0 0 .1 5.6 2.19 2.19 0 0 0 2.4 .3 2.19 2.19 0 0 0 1.2-2.1 3.9 3.9 0 0 0-1.4-4.3 2.18 2.18 0 0 0-2.3 .5zM138.7 116.4a1.1 1.1 0 0 1 1.2-.2 1.1 1.1 0 0 1 .7 1 3.8 3.8 0 0 1-.5 3.5 1.13 1.13 0 0 1-1.7-.9 4.2 4.2 0 0 1 .3-3.4z"/>
<path d="M144.5 116.2h1.4a.8 .8 0 0 1 .8 .8 .8 .8 0 0 1-.8 .8h-1.4zM143.5 115.2v6.5h1v-2.8h1.3l1 2.8h1.1l-1.2-3.1a1.82 1.82 0 0 0 .9-2 1.82 1.82 0 0 0-1.7-1.4z"/>
<path d="M169.4 115.7a5.1 5.1 0 0 0 .1 5.6 2.19 2.19 0 0 0 2.4 .3 2.19 2.19 0 0 0 1.2-2.1 3.9 3.9 0 0 0-1.4-4.3 2.18 2.18 0 0 0-2.3 .5zM170.2 116.4a1.1 1.1 0 0 1 1.1-.2 1.1 1.1 0 0 1 .7 1 3.8 3.8 0 0 1-.5 3.5 1.13 1.13 0 0 1-1.7-.9 4.2 4.2 0 0 1 .4-3.4z"/>
<path d="M175.9 116.2h1.4a.8 .8 0 0 1 .8 .8 .8 .8 0 0 1-.8 .8h-1.4zM174.9 115.2v6.5h1v-2.8h1.3l1 2.8h1.1l-1.2-3.1a1.82 1.82 0 0 0 1-2 1.82 1.82 0 0 0-1.8-1.4z"/>
<path d="M190 115.2h1l2.2 6.5h-1l-.7-1.8h-2.1l-.5 1.8h-1.1zM190.5 116.9l-.7 2h1.3z"/>
<path d="M203.3 115.7a5.1 5.1 0 0 0 .1 5.6 2.19 2.19 0 0 0 2.4 .3 2.19 2.19 0 0 0 1.2-2.1 3.9 3.9 0 0 0-1.4-4.3 2.18 2.18 0 0 0-2.3 .5zM204.1 116.4a1.1 1.1 0 0 1 1.1-.2 1.1 1.1 0 0 1 .7 1 3.8 3.8 0 0 1-.5 3.5 1.13 1.13 0 0 1-1.7-.9 4.2 4.2 0 0 1 .4-3.4z"/>
</g>
<path d="M77.4 118.9l1.6-1.3 1.9-2h2.5l-2.6 3.8a2 2 0 0 0-.4 1.5 1.39 1.39 0 0 0 1.6-.1l-.5 1.5-.6 .3a2.59 2.59 0 0 1-2.9-.3 2.45 2.45 0 0 1 0-2l.6-1.3h-1.2zM81.7 113.7a1.65 1.65 0 0 1 2.4 .5 1.57 1.57 0 0 1-2.7 0z" fill-rule="evenodd" fill="#ffd520"/>
<path d="M77.2 112.3h-1.1v1M84.3 112.3h1.1v1M76.1 122.9v1h1.1M85.4 122.9v1h-1.1" fill="none" stroke="#fefefe" stroke-width=".21"/>
<path d="M51.8 18.7h92.9" fill="none" stroke="#373435" stroke-width=".21"/>
<g fill="#373435">
<path d="M51.8 18.7l1.2-.4v.8z"/>
<path d="M143.5 18.3l1.2 .4-1.2 .4z"/>
</g>
<path d="M144.7 17.7v1.9M144.7 18.7h92.8" fill="none" stroke="#373435" stroke-width=".21"/>
<g fill="#373435">
<path d="M236.3 18.3l1.2 .4-1.2 .4z"/>
<path d="M144.7 18.7l1.1-.4v.8z"/>
</g>
<path d="M51.8 14.2h185.7M51.8 12.3v7.3" fill="none" stroke="#373435" stroke-width=".21"/>
<g fill="#373435">
<path d="M51.8 14.2l1.2-.4v.8z"/>
<path d="M236.3 13.8l1.2 .4-1.2 .4z"/>
</g>
<path d="M243.4 23.4h-2.8l-4.5 4.6" fill="none" stroke="#373435" stroke-width=".21"/>
<path d="M236.6 26.9l.6 .5-1.1 .6z" fill="#373435"/>
<path d="M44.4 110h1.8M45.3 112.3v11.6" fill="none" stroke="#373435" stroke-width=".21"/>
<g fill="#373435">
<path d="M44.9 122.7h.8l-.4 1.2z"/>
<path d="M45.3 112.3l.4 1.2h-.8z"/>
</g>
<path d="M48.8 124.5v2.9" fill="none" stroke="#373435" stroke-width=".21"/>
<path d="M48.4 126.2h.7l-.3 1.2z" fill="#373435"/>
<path d="M237.5 12.3v7.3M240.3 115.1v6.5M47.8 127.4h1.9M239.3 121.6h1.9" fill="none" stroke="#373435" stroke-width=".21"/>
<g fill="#373435">
<path d="M240.3 115.1l.3 1.2h-.7z"/>
<path d="M239.9 120.4h.7l-.3 1.2z"/>
</g>
<path d="M250.7 26.4h1.8M251.6 26.4v102.1M250.7 128.5h1.8" fill="none" stroke="#373435" stroke-width=".21"/>
<g fill="#373435">
<path d="M251.6 26.4l.4 1.2h-.8z"/>
<path d="M251.2 127.4h.8l-.4 1.1z"/>
</g>
<path d="M48.8 128.5v3" fill="none" stroke="#373435" stroke-width=".21"/>
<path d="M48.8 128.5l.3 1.2h-.7z" fill="#373435"/>
<path d="M48.8 23.1v3.3" fill="none" stroke="#373435" stroke-width=".21"/>
<path d="M48.4 25.2h.7l-.3 1.2z" fill="#373435"/>
<path d="M48.8 28.6v2.9" fill="none" stroke="#373435" stroke-width=".21"/>
<path d="M48.8 28.6l.3 1.2h-.7z" fill="#373435"/>
<path d="M47.8 28.6h1.9M45.3 58.9v51.1M44.4 128.5h1.8M47.8 128.5h1.9" fill="none" stroke="#373435" stroke-width=".21"/>
<g fill="#373435">
<path d="M44.9 108.8h.8l-.4 1.2z"/>
<path d="M45.3 58.9l.4 1.2h-.8z"/>
</g>
<path d="M44.4 32.6h1.8M45.3 26.4v6.2M47.8 26.4h1.9" fill="none" stroke="#373435" stroke-width=".21"/>
<g fill="#373435">
<path d="M44.9 31.4h.8l-.4 1.2z"/>
<path d="M45.3 26.4l.4 1.2h-.8z"/>
</g>
<path d="M44.4 26.4h1.8M45.3 32.6v6.2" fill="none" stroke="#373435" stroke-width=".21"/>
<g fill="#373435">
<path d="M44.9 37.6h.8l-.4 1.2z"/>
<path d="M45.3 32.6l.4 1.2h-.8z"/>
</g>
<path d="M45.3 38.8v4.6M44.4 43.4h1.8" fill="none" stroke="#373435" stroke-width=".21"/>
<g fill="#373435">
<path d="M44.9 42.3h.8l-.4 1.1z"/>
<path d="M45.3 38.8l.4 1.2h-.8z"/>
</g>
<path d="M44.4 38.8h1.8M45.3 43.4v9.9" fill="none" stroke="#373435" stroke-width=".21"/>
<g fill="#373435">
<path d="M44.9 52.2h.8l-.4 1.1z"/>
<path d="M45.3 43.4l.4 1.2h-.8z"/>
</g>
<path d="M44.4 53.3h1.8M240.3 121.6v6.9" fill="none" stroke="#373435" stroke-width=".21"/>
<g fill="#373435">
<path d="M240.3 121.6l.3 1.2h-.7z"/>
<path d="M239.9 127.4h.7l-.3 1.1z"/>
</g>
<path d="M239.3 115.1h1.9M45.3 123.9v4.6M239.3 128.5h1.9" fill="none" stroke="#373435" stroke-width=".21"/>
<g fill="#373435">
<path d="M44.9 127.4h.8l-.4 1.1z"/>
<path d="M45.3 123.9l.4 1.2h-.8z"/>
</g>
<path d="M44.4 112.3h1.8M45.3 110v2.3M44.4 123.9h1.8" fill="none" stroke="#373435" stroke-width=".21"/>
<g fill="#373435">
<path d="M44.9 111.1h.8l-.4 1.2z"/>
<path d="M45.3 110l.4 1.1h-.8z"/>
</g>
<path d="M85.7 135.4h6.3M85.7 134.5v1.8" fill="none" stroke="#373435" stroke-width=".21"/>
<g fill="#373435">
<path d="M90.8 135l1.2 .4-1.2 .4z"/>
<path d="M85.7 135.4l1.2-.4v.8z"/>
</g>
<path d="M44.4 58.9h1.8M45.3 53.3v5.6M92 134.5v1.8" fill="none" stroke="#373435" stroke-width=".21"/>
<g fill="#373435">
<path d="M44.9 57.7h.8l-.4 1.2z"/>
<path d="M45.3 53.3l.4 1.2h-.8z"/>
</g>
<g fill="#fff" stroke="#373435" stroke-width=".21">
<path d="M54 58.9h90.7v51.1h-90.7z" fill-rule="evenodd"/>
<path d="M144.7 58.9h90.6v51.1h-90.6z" fill-rule="evenodd"/>
</g>
<path d="M275 197l-6.5 6" fill="none" stroke="#373435" stroke-width=".21"/>
<g font-size="17.6" fill="#ed3237">
<text x="80.4" y="174.3" transform="rotate(-28 80.4 174.3)">SUPERSEDED BY</text>
<text x="115.7" y="177.9" transform="rotate(-28 115.7 177.9)">G11-Q04_7</text>
<text x="140.4" y="187.2" transform="rotate(-28 140.4 187.2)">(02/21)</text>
</g>
<text font-size="13.1" fill="#fefefe" x="67" y="52.8">TOURIST REGION NAME</text>
<text font-size="8.4" fill="#fefefe" x="223.9" y="47.9">*</text>
<text font-size="8.3" fill="#fefefe" x="116.1" y="38.7">WELCOME TO</text>
<text font-size="5" fill="#373435" x="260.7" y="190.9">TC2044_7</text>
<g font-size="4.2" fill="#373435">
<text x="98" y="183">APPROVED AS OFFICIAL TRAFFIC SIGN</text>
<text x="258.7" y="201.6">A</text>
<text x="264.9" y="201.6">B</text>
<text x="270.6" y="201.6">C</text>
<text x="277.1" y="201.6">D</text>
</g>
<g font-size="3.9" fill="#373435">
<text x="17.3" y="143.5">Colour Legend</text>
<text x="74.2" y="140.4">Notes:</text>
<text x="27.1" y="151">Retroreflective white</text>
<text x="27.1" y="158.8">Retroreflective brown</text>
<text x="27.1" y="166.2">Retroreflective blue</text>
<text x="27.1" y="173.7">Retroreflective yellow</text>
</g>
<text font-size="3.6" x="153" y="191.8">27/03/17</text>
<g font-size="3.5" fill="#373435">
<text x="14" y="196.4">Designed</text>
<text x="40" y="196.4">Checked</text>
<text x="67" y="196.4">Scale</text>
<text x="154.2" y="197">Date</text>
<text x="179.1" y="193.5">“WELCOME TO [TOURIST REGION NAME]”</text>
<text x="14" y="200.8">RH 3/15</text>
<text x="40.7" y="200.8">DJ 3/15</text>
<text x="67" y="200.8">Not to Scale</text>
<text x="196.9" y="198.5">MOTORWAY (1 LINE)</text>
</g>
<g font-size="3" fill="#373435">
<text x="74.2" y="148.6">2.</text>
<text x="74.2" y="144.6">1.</text>
<text x="79.2" y="148.6">Images are to be high resolution images printed on a transparent overlay on a Class 1W</text>
<text x="79.2" y="144.6">This sign may be located at the entrance to a tourist region on a motorway.</text>
<text x="79.1" y="152">retroreflective background.</text>
<text x="74.2" y="156">3.</text>
<text x="79.1" y="159.4">(RTO). If desired, a single image across the whole sign may be used in lieu of two images.</text>
<text x="79.2" y="156">The images must be approved and supported by the relevant Regional Tourism Organisation</text>
<text x="74.2" y="163.4">4.</text>
<text x="74.2" y="167.4">5.</text>
<text x="79.2" y="163.4">Protective overlay film recommended.</text>
<text x="79.2" y="167.4">* Insert appropriate tourist region name,(see page 10 for list).</text>
<text x="74.2" y="171.4">6.</text>
<text x="79.2" y="171.4">** Font is Helvetica Bold or equivalent.</text>
<text x="263.4" y="196">Page 7 of 10</text>
</g>
<g font-size="2.8" fill="#373435">
<text x="141.6" y="13.3">6000</text>
<text x="95.2" y="18.3">3000</text>
<text x="188.1" y="18.3">3000</text>
<text x="241.4" y="22.6">r300</text>
<text x="39.9" y="30.5">200</text>
<text x="47.3" y="33.9">72</text>
<text x="37.8" y="36.3">200**</text>
<text x="39.9" y="42.1">150</text>
<text x="37.8" y="49.1">320**</text>
<text x="39.9" y="57.1">180</text>
<text x="253" y="78.5">3300</text>
<text x="38.4" y="85.4">1650</text>
<text x="94.6" y="85.1">Image 1</text>
<text x="185" y="85.1">Image 2</text>
<text x="41.5" y="112.1">75</text>
<text x="39.9" y="119.1">375</text>
<text x="241.2" y="119.4">210DN</text>
<text x="47.2" y="123.7">36</text>
<text x="39.9" y="127.2">150</text>
<text x="241.2" y="126">225</text>
<text x="86.6" y="135">310</text>
</g>
<g font-size="2.5" fill="#373435">
<text x="41.1" y="184.3">Department of Transport and Main Roads</text>
<text x="38.6" y="187.1">Infrastructure Management &amp; Delivery Division</text>
</g>
</svg>
